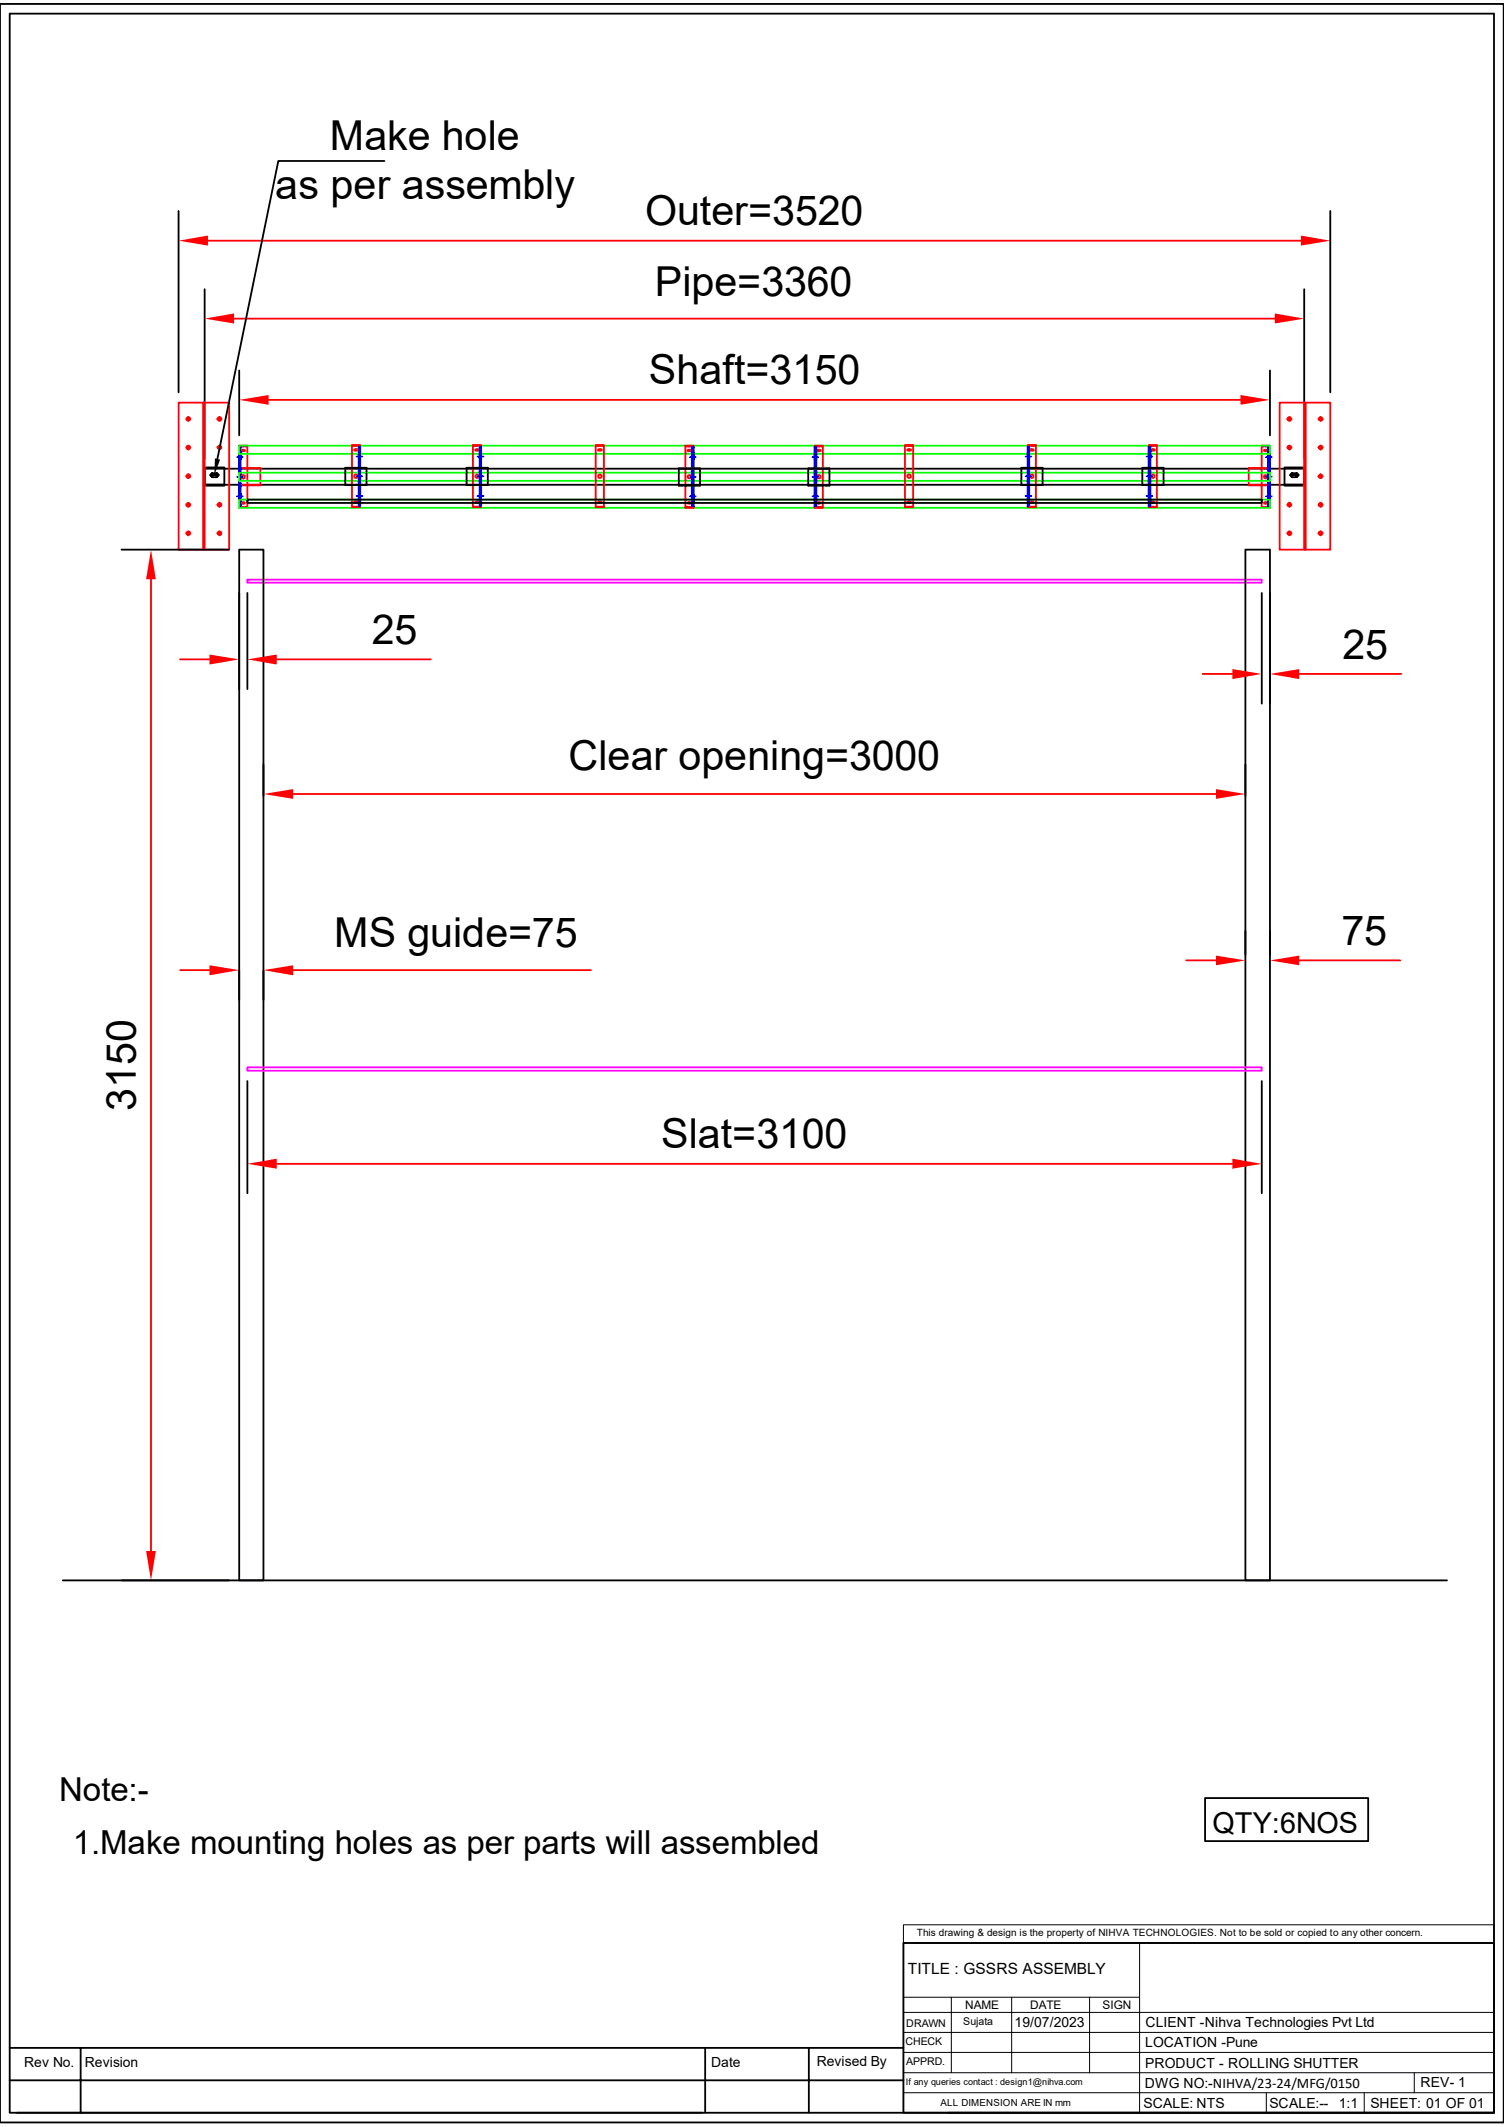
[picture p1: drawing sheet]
<svg xmlns="http://www.w3.org/2000/svg" width="210mm" height="297mm" viewBox="0 0 210 297" stroke-linecap="round" stroke-linejoin="round" font-family="sans-serif">
<path d="M28.6 40.4v23.7M182.1 40.4v23.7M28.6 65.4h153.5v2.3h-153.5z" fill="none" stroke="#000" stroke-width=".25"/>
<g fill="none" stroke="#f00" stroke-width=".25">
<path d="M32.7 44.5h145.3M33.4 62.2h1.1v8.7h-1.1zM33.4 65.4h3v2.4h-3zM33.4 70.8h.3M33.4 62.4h.3M33.4 67.7h.3M33.4 65.4h.3M33.7 70.2a.32 .32 0 0 1 .5 0 .32 .32 0 0 1-.5 0zM33.7 62.9a.32 .32 0 0 1 .5 0 .32 .32 0 0 1-.5 0zM33.7 70.2l.3 .1 .2-.1M33.7 62.9h.5M33.8 66.4h.3l.1 .2-.1 .2h-.1h-.2l-.1-.2z"/>
<path d="M33.8 70.8h.3M33.8 62.4h.3M33.9 67.7h.2M33.9 65.4h.2M34.2 70.8h.3M34.2 62.4h.3M34.3 67.7h.3M34.3 65.4h.3M34.7 67.7h.3M34.7 65.4h.3M35.1 67.7h.3M35.1 65.4h.3"/>
<path d="M35.6 67.7h.3M35.6 65.4h.3M36 67.7h.4M36 65.4h.4M174.4 67.7h.3M174.4 65.4h.3M174.4 65.4h2.9v2.4h-2.9zM174.8 67.7h.3M174.8 65.4h.3M175.3 67.7h.3M175.3 65.4h.3M175.7 67.7h.3"/>
<path d="M175.7 65.4h.3M176.1 67.7h.3M176.1 65.4h.3M176.2 62.2h1.1v8.7h-1.1zM176.2 70.8h.2M176.2 62.4h.2M176.5 70.2a.32 .32 0 0 1 .5 0 .32 .32 0 0 1-.5 0zM176.5 62.9a.32 .32 0 0 1 .5 0 .32 .32 0 0 1-.5 0zM176.5 70.2h.5M176.5 62.9h.5M176.6 67.7h.3M176.6 65.4h.3"/>
<path d="M176.6 66.4h.3l.1 .1-.1 .3h-.3l-.1-.3zM176.6 70.8h.3M176.6 62.4h.3M177 67.7h.3M177 65.4h.3M177 70.8h.3M177 62.4h.3"/>
</g>
<g fill="none" stroke="#00f" stroke-width=".25">
<path d="M33.1 69.3h.8M33.1 63.8h.8M33.1 66.6h.8M33.4 63.2h.2v-.7h-.2v8.2h.2v-.7M33.4 69.6h.2M33.4 69h.2M33.4 63.5h.2M33.4 64.1h.2M33.4 67.8h.2M33.4 65.3h.2M33.6 63.2v6.8h-.2M176.8 69.3h.8"/>
<path d="M176.8 63.8h.8M176.8 66.5h.8M177.1 63.2v6.8h.2M177.1 69.6h.2M177.1 69h.2M177.1 63.5h.2M177.1 64.1h.2M177.1 67.8h.2M177.1 65.3h.2M177.3 63.2h-.2v-.8h.2v8.3h-.2v-.7"/>
</g>
<path d="M33.4 62.2h143.9v1.2h-143.9zM33.4 69.8h143.9v1.1h-143.9zM33.4 66h143.9v1.1h-143.9z" fill="none" stroke="#0f0" stroke-width=".25"/>
<g fill="#f00">
<path d="M28.6 44.5l4.1-.7v1.4z"/>
<path d="M178 43.8l4.1 .7-4.1 .7z"/>
</g>
<g fill="none" stroke="#000" stroke-width=".25">
<path d="M28.6 65.3h2.7v2.4h-2.7zM28.6 67.7h2.7v.1h-2.7zM29.3 66.3h1.3M29.6 66.6l-.2-.3 .2-.2 .8 .1 .1 .1-.2 .3M29.6 66v.6h.7v-.6M33.4 76.8h3.4v143.9h-3.4zM48.2 65.3h3v2.4h-3zM48.2 65.4h.4M48.2 67.7h.4M48.7 65.4h.3M48.7 67.7h.3M49.1 65.4h.3"/>
<path d="M49.1 67.7h.3M49.6 65.4h.3M49.6 67.7h.3M50 65.4h.3M50 67.7h.3M50.4 65.4h.3M50.4 67.7h.3M50.9 65.4h.3M50.9 67.7h.3M65.2 65.3h2.9v2.4h-2.9zM65.2 65.4h.2M65.2 67.7h.2"/>
<path d="M65.6 65.4h.3M65.6 67.7h.3M66 65.4h.3M66 67.7h.3M66.5 65.4h.3M66.5 67.7h.3M66.9 65.4h.3M66.9 67.7h.3M67.4 65.4h.2M67.4 67.7h.2M67.8 65.4h.3M67.8 67.7h.3"/>
<path d="M94.8 65.4h2.9v2.4h-2.9zM94.8 67.7h.3M94.8 65.4h.3M95.2 67.7h.3M95.2 65.4h.3M95.7 67.7h.3M95.7 65.4h.3M96.1 67.7h.3M96.1 65.4h.3M96.6 67.7h.3M96.6 65.4h.3M97 67.7h.3"/>
<path d="M97 65.4h.3M97.5 67.7h.2M97.5 65.4h.2M112.9 65.4h2.9v2.4h-2.9zM112.9 67.7h.3M112.9 65.4h.3M113.3 67.7h.3M113.3 65.4h.3M113.7 67.7h.3M113.7 65.4h.3M114.2 67.7h.3M114.2 65.4h.3"/>
<path d="M114.6 67.7h.3M114.6 65.4h.3M115.1 67.7h.3M115.1 65.4h.3M115.5 67.7h.3M115.5 65.4h.3M142.6 65.3h3v2.4h-3zM142.6 65.4h.3M142.6 67.7h.3M143.1 65.4h.3M143.1 67.7h.3M143.5 65.4h.3"/>
<path d="M143.5 67.7h.3M143.9 65.4h.3M143.9 67.7h.3M144.4 65.4h.3M144.4 67.7h.3M144.8 65.4h.3M144.8 67.7h.3M145.2 65.4h.4M145.2 67.7h.4M159.5 65.3h3v2.4h-3zM159.5 65.4h.4M159.5 67.7h.4"/>
<path d="M160 65.4h.3M160 67.7h.3M160.4 65.4h.3M160.4 67.7h.3M160.9 65.4h.2M160.9 67.7h.2M161.3 65.4h.3M161.3 67.7h.3M161.7 65.4h.3M161.7 67.7h.3M162.1 65.4h.4M162.1 67.7h.4"/>
<path d="M173.9 76.8h3.4v143.9h-3.4zM179.4 65.3h2.7v2.4h-2.7zM179.4 67.7h2.7v.1h-2.7zM180.1 66.3h.9M180.4 66.6l-.2-.3 .1-.1 .8-.1 .2 .2-.2 .3M180.4 66v.6h.7v-.6M181.1 66.3h.1M181.1 66.3h.3M36.8 106.8v4.3M173.9 106.8v4.3"/>
</g>
<g fill="none" stroke="#f00" stroke-width=".25">
<path d="M24.9 56.2h7.1v20.6h-7.1zM26 58.5h.2M26.3 58.5h.1M26.3 58.2v.2M26.3 58.5v.3M26.4 58.5h.2M28.4 56.2v20.6M28.6 56.2v20.6M30.4 58.5h.2M30.6 58.5h.1M30.6 58.2v.2M30.6 58.5v.3"/>
<path d="M30.7 58.5h.2M178.7 56.2h7.1v20.6h-7.1zM179.8 58.5h.2M180 58.2v.2M180 58.5v.3M180 58.5h.1M180.1 58.5h.2M182.1 56.2v20.6M182.3 56.2v20.6M184.1 58.5h.6M184.4 58.2v.2M184.4 58.5h.1"/>
<path d="M184.4 58.5v.3M26 62.5h.2M26 66.5h.2M26 70.5h.2M26 74.5h.2M26.3 66.5h.1M26.3 62.5h.1M26.3 70.5h.1M26.3 62.2v.6M26.3 66.2v.2M26.3 66.5v.3M26.3 70.2v.6"/>
<path d="M26.3 74.2v.2M26.3 74.5v.3M26.3 74.5h.1M26.4 62.5h.2M26.4 66.5h.2M26.4 70.5h.2M26.4 74.5h.2M30.4 62.5h.2M30.4 70.5h.2M30.4 74.5h.2M30.6 74.5h.1M30.6 62.5h.1"/>
<path d="M30.6 70.5h.1M30.6 62.2v.6M30.6 70.2v.6M30.6 74.2v.2M30.6 74.5v.3M30.7 62.5h.2M30.7 70.5h.2M30.7 74.5h.2M49.1 62.1h1.2v8.7h-1.2zM49.1 70.7h.3M49.1 62.3h.3M49.4 70.1l.3-.1 .3 .1-.3 .2z"/>
<path d="M49.4 62.8l.3-.1 .3 .1-.3 .1zM49.5 70.1l.2 .1 .3-.1M49.5 66.3h.2h.2v.4l-.2 .1-.2-.1-.1-.2zM49.6 70.7h.3M49.6 62.3h.3M50 62.9l-.4-.1-.1 .1M50 70.7h.3M50 62.3h.3M66 62.1h1.2v8.7h-1.2zM66 70.7h.3M66 62.3h.3M66.4 70.1l.2 .1 .2-.1"/>
<path d="M66.4 70.1a.32 .32 0 0 1 .5 0 .32 .32 0 0 1-.5 0zM66.4 62.8a.32 .32 0 0 1 .5 0 .32 .32 0 0 1-.5 0zM66.5 70.7h.3M66.5 62.3h.3M66.8 62.9l-.3-.1-.1 .1M66.9 70.7h.3M66.9 62.3h.3M83.2 62.1h1.1v8.7h-1.1zM83.2 70.7h.3M83.2 62.3h.3M83.5 70.1l.3 .1 .2-.1M83.6 70.1l.2-.1 .2 .1-.2 .2-.2-.1z"/>
<path d="M83.6 66.3h.2h.1l.1 .2-.1 .2-.1 .1-.2-.1zM83.6 62.7h.2l.2 .1-.2 .1h-.2zM83.6 70.7h.3M83.6 62.3h.3M84 62.9l-.4-.1-.1 .1M84 70.7h.3M84 62.3h.3M95.7 62.2h1.2v8.7h-1.2zM95.7 70.8h.3M95.7 62.4h.3M96 70.2l.3-.1 .2 .1-.2 .2zM96 62.9l.3-.1 .2 .1-.2 .1z"/>
<path d="M96.1 70.2h.4M96.1 62.9h.4M96.1 66.4h.4v.4h-.4l-.1-.2zM96.1 70.8h.3M96.1 62.4h.3M96.6 70.8h.3M96.6 62.4h.3M113.7 62.2h1.2v8.7h-1.2zM113.7 70.8h.3M113.7 62.4h.3M114.1 70.2h.5M114.1 62.9h.5"/>
<path d="M114.1 70.1h.2l.3 .1-.3 .2-.2-.1zM114.1 66.4h.4l.1 .2-.1 .2h-.4zM114.1 62.8h.2l.3 .1-.3 .1h-.2zM114.2 70.8h.3M114.2 62.4h.3M114.6 70.8h.3M114.6 62.4h.3M126.4 62.1h1.1v8.7h-1.1zM126.4 70.7h.3M126.4 62.3h.3M126.7 70.1l.3 .1 .2-.1M126.7 62.9l.4-.1 .1 .1"/>
<path d="M126.7 70.1l.3-.1 .2 .1-.2 .2-.3-.1zM126.7 66.3h.3h.1l.1 .2-.1 .2-.1 .1-.3-.1zM126.7 62.7h.3l.2 .1-.2 .1h-.3zM126.8 70.7h.3M126.8 62.3h.3M127.2 70.7h.3M127.2 62.3h.3M143.5 62.1h1.2v8.7h-1.2zM143.5 70.7h.3M143.5 62.3h.3M143.8 70.1l.3-.1 .2 .1-.2 .2zM143.8 62.8l.3-.1 .2 .1-.2 .1z"/>
<path d="M143.8 70.1l.3 .1 .2-.1M143.8 62.9l.4-.1 .1 .1M143.9 66.3h.2h.2v.4l-.2 .1-.2-.1-.1-.2zM143.9 70.7h.3M143.9 62.3h.3M144.4 70.7h.3M144.4 62.3h.3M160.4 62.1h1.1v8.7h-1.1zM160.4 70.7h.3M160.4 62.3h.3M160.7 70.1a.32 .32 0 0 1 .5 0 .32 .32 0 0 1-.5 0zM160.7 62.8a.32 .32 0 0 1 .5 0 .32 .32 0 0 1-.5 0z"/>
<path d="M160.7 70.1l.3 .1 .2-.1M160.7 62.9l.4-.1 .1 .1M160.8 70.7h.3M160.8 62.3h.3M161.3 70.7h.2M161.3 62.3h.2M179.8 62.5h.2M179.8 70.5h.2M179.8 74.5h.2M180 62.5h.1M180 70.5h.1M180 62.2v.6"/>
<path d="M180 70.2v.6M180 74.2v.2M180 74.5v.3M180.1 74.5h-.1M180.1 62.5h.2M180.1 70.5h.2M180.1 74.5h.2M184.1 62.5h.6M184.1 66.5h.6M184.1 70.5h.6M184.1 74.5h.6M184.4 62.2v.6"/>
<path d="M184.4 66.2v.2M184.4 66.5h.1M184.4 66.5v.3M184.4 70.2v.6M184.4 74.2v.2M184.4 74.5h.1M184.4 74.5v.3M40.9 110.9h128.9"/>
<circle cx="26.3" cy="58.5" r=".25"/>
<circle cx="30.7" cy="58.5" r=".25"/>
<circle cx="180" cy="58.5" r=".25"/>
<circle cx="184.4" cy="58.5" r=".25"/>
<circle cx="26.3" cy="62.5" r=".25"/>
<circle cx="26.3" cy="70.5" r=".25"/>
<circle cx="26.3" cy="74.5" r=".25"/>
<circle cx="26.3" cy="66.5" r=".25"/>
<circle cx="30.7" cy="62.5" r=".25"/>
<circle cx="30.7" cy="70.5" r=".25"/>
<circle cx="30.7" cy="74.5" r=".25"/>
<circle cx="66.6" cy="66.5" r=".25"/>
<circle cx="161" cy="66.5" r=".25"/>
<circle cx="180" cy="62.5" r=".25"/>
<circle cx="180" cy="70.5" r=".25"/>
<circle cx="180" cy="74.5" r=".25"/>
<circle cx="184.4" cy="70.5" r=".25"/>
<circle cx="184.4" cy="62.5" r=".25"/>
<circle cx="184.4" cy="66.5" r=".25"/>
<circle cx="184.4" cy="74.5" r=".25"/>
</g>
<g fill="none" stroke="#00f" stroke-width=".25">
<path d="M49.8 69.3h.8M49.8 63.8h.8M49.8 66.5h.8M50.1 69.5h.2M50.1 69h.2M50.1 63.5h.2M50.1 64h.2M50.1 67.7h.2M50.1 65.2h.2M50.1 63.1h.2v-.7h-.2v8.2h.2v-.7M50.3 63.1v6.8h-.2M66.7 69.3h.8"/>
<path d="M66.7 63.8h.8M66.7 66.5h.8M67 63.1h.2v-.7h-.2v8.2h.2v-.7M67 69.5h.2M67 69h.2M67 63.5h.2M67 64h.2M67 67.7h.2M67 65.2h.2M67.2 63.1v6.8h-.2M96.4 69.3h.8M96.4 63.8h.8"/>
<path d="M96.4 66.6h.8M96.6 69.6h.3M96.6 69h.3M96.6 63.5h.3M96.6 64.1h.3M96.6 67.8h.3M96.6 65.3h.3M96.6 63.2h.3v-.8h-.3v8.3h.3v-.7M96.9 63.2v6.8h-.3M113.5 69.3h.8M113.5 63.8h.8M113.5 66.6h.8"/>
<path d="M113.7 69.6h.3M113.7 69h.3M113.7 63.5h.3M113.7 64.1h.3M113.7 67.8h.3M113.7 65.3h.3M113.7 63.2v6.8h.3M114 63.2h-.3v-.8h.3v8.3h-.3v-.7M143.2 69.3h.8M143.2 63.8h.8M143.2 66.5h.8M143.5 69.5h.2"/>
<path d="M143.5 69h.2M143.5 63.5h.2M143.5 64h.2M143.5 67.7h.2M143.5 65.2h.2M143.5 63.1v6.8h.2M143.7 63.1h-.2v-.7h.2v8.2h-.2v-.7M160.1 69.3h.8M160.1 63.8h.8M160.1 66.5h.8M160.4 63.1v6.8h.3M160.4 69.5h.3"/>
<path d="M160.4 69h.3M160.4 63.5h.3M160.4 64h.3M160.4 67.7h.3M160.4 65.2h.3M160.7 63.1h-.3v-.7h.3v8.2h-.3v-.7"/>
</g>
<path d="M34.5 80.9h141.7v.5h-141.7z" fill="none" stroke="#f0f" stroke-width=".25"/>
<g fill="#f00">
<path d="M36.8 110.9l4.1-.7v1.3z"/>
<path d="M169.8 110.2l4.1 .7-4.1 .6z"/>
</g>
<path d="M33.4 82.8v13.4M34.5 82.8v13.4" fill="none" stroke="#000" stroke-width=".25"/>
<path d="M25.1 92.1h4.2M38.7 92.1h21.5" fill="none" stroke="#f00" stroke-width=".25"/>
<g fill="#f00">
<path d="M29.3 91.4l4.1 .7-4.1 .7z"/>
<path d="M34.5 92.1l4.2-.7v1.4z"/>
</g>
<path d="M176.2 82.8v15.5M177.3 82.8v15.5" fill="none" stroke="#000" stroke-width=".25"/>
<path d="M167.9 94.1h4.2M181.4 94.1h14.3" fill="none" stroke="#f00" stroke-width=".25"/>
<g fill="#f00">
<path d="M172.1 93.4l4.1 .7-4.1 .7z"/>
<path d="M177.3 94.1l4.1-.7v1.4z"/>
</g>
<path d="M33.4 51.7v9.1M177.3 51.7v9.1" fill="none" stroke="#000" stroke-width=".25"/>
<path d="M37.5 55.8h135.7" fill="none" stroke="#f00" stroke-width=".25"/>
<g fill="#f00">
<path d="M33.4 55.8l4.1-.6v1.3z"/>
<path d="M173.2 55.2l4.1 .6-4.1 .7z"/>
</g>
<path d="M24.9 29.5v25.3M185.8 29.5v25.3M34.5 69.8h141.7v.4h-141.7z" fill="none" stroke="#000" stroke-width=".25"/>
<path d="M29 33.6h152.7" fill="none" stroke="#f00" stroke-width=".25"/>
<g fill="#f00">
<path d="M24.9 33.6l4.1-.7v1.4z"/>
<path d="M181.7 32.9l4.1 .7-4.1 .7z"/>
</g>
<path d="M0 .6h210v295.8h-210zM1.4 1.9h207.2v293.1h-207.2zM126.2 271.3h82.4v23.7h-82.4zM1.4 290.5h124.8M1.4 286h124.8M2.4 295h95.7M11.3 286v9M98.5 286v9M112.9 286v9M132.4 295h76.2" fill="none" stroke="#000" stroke-width=".25"/>
<g fill="none" stroke="#000" stroke-width=".14">
<path d="M126.2 268.8h82.4v2.5h-82.4zM126.2 271.3v23.7M126.2 278.9h32.9M127.6 271.3h31.5M132.8 278.9v10.5M141.3 278.9v10.5M152.1 278.9v10.5M208.6 271.3h-49.5v23.7M126.2 289.4h82.4M126.2 286.6h82.4M126.2 283.8h82.4M126.2 281h82.4"/>
<path d="M126.2 292.2h82.4M176.8 292.2v2.8M190.5 292.2v2.8M197.5 289.4v2.8"/>
</g>
<path d="M168.3 272.2h36.1v8h-36.1z" fill="#fff"/>
<path d="M17 76.8h15M17 220.7h15" fill="none" stroke="#000" stroke-width=".25"/>
<path d="M21.1 80.9v135.7" fill="none" stroke="#f00" stroke-width=".25"/>
<g fill="#f00">
<path d="M21.1 76.8l.7 4.1h-1.4z"/>
<path d="M20.4 216.6h1.4l-.7 4.1z"/>
</g>
<path d="M173.9 130v3.3M177.3 130v3.3M8.8 220.7h193.3" fill="none" stroke="#000" stroke-width=".25"/>
<path d="M165.7 134.1h4.1M181.4 134.1h14.1" fill="none" stroke="#f00" stroke-width=".25"/>
<g fill="#f00">
<path d="M169.8 133.4l4.1 .7-4.1 .7z"/>
<path d="M177.3 134.1l4.1-.7v1.4z"/>
</g>
<path d="M33.4 135.6v4M36.8 135.6v4" fill="none" stroke="#000" stroke-width=".25"/>
<path d="M25.1 135.5h4.2M40.9 135.5h41.6" fill="none" stroke="#f00" stroke-width=".25"/>
<g fill="#f00">
<path d="M29.3 134.8l4.1 .7-4.1 .7z"/>
<path d="M36.8 135.5l4.1-.7v1.4z"/>
</g>
<path d="M34.5 149.1h141.7v.4h-141.7z" fill="none" stroke="#f0f" stroke-width=".25"/>
<path d="M34.5 151v15.6M176.2 151v15.6" fill="none" stroke="#000" stroke-width=".25"/>
<path d="M38.7 162.5h133.4" fill="none" stroke="#f00" stroke-width=".25"/>
<g fill="#f00">
<path d="M34.5 162.5l4.2-.7v1.4z"/>
<path d="M172.1 161.8l4.1 .7-4.1 .7z"/>
</g>
<path d="M30 64l.7 .2-.8 2.1z" fill="#000"/>
<path d="M53.7 22.5h-14.8l-8.5 41.6M168.3 251.1h22.8v6h-22.8z" fill="none" stroke="#000" stroke-width=".25"/>
<g font-size="5.8">
<text x="46.1" y="20.9">Make hole</text>
<text x="38.4" y="27.8">as per assembly</text>
<text x="90.1" y="31.4">Outer=3520</text>
<text x="91.4" y="41.3">Pipe=3360</text>
<text x="90.6" y="53.7">Shaft=3150</text>
<text x="51.9" y="90">25</text>
<text x="187.4" y="92">25</text>
<text x="79.4" y="107.6">Clear opening=3000</text>
<text x="187.3" y="132">75</text>
<text x="46.7" y="132.2">MS guide=75</text>
<text x="19" y="155.1" transform="rotate(-90 19 155.1)">3150</text>
<text x="92.3" y="160.4">Slat=3100</text>
</g>
<g font-size="4.6">
<text x="8.3" y="251.5">Note:-</text>
<text x="10.2" y="258.9">1.Make mounting holes as per parts will assembled</text>
</g>
<text font-size="4" x="169.3" y="255.9">QTY:6NOS</text>
<text font-size="2.2" x="126.7" y="275.7">TITLE : GSSRS ASSEMBLY</text>
<g font-size="1.9">
<text x="141.6" y="283">19/07/2023</text>
<text x="159.9" y="285.9">LOCATION -Pune</text>
<text x="159.9" y="283.1">CLIENT -Nihva Technologies Pvt Ltd</text>
<text x="3.4" y="288.7">Rev No.</text>
<text x="11.9" y="288.7">Revision</text>
<text x="99.3" y="288.7">Date</text>
<text x="114" y="288.5">Revised By</text>
<text x="159.9" y="291.5">DWG NO:-NIHVA/23-24/MFG/0150</text>
<text x="159.9" y="288.7">PRODUCT - ROLLING SHUTTER</text>
<text x="198.4" y="291.5">REV- 1</text>
<text x="159.7" y="294.3">SCALE: NTS</text>
<text x="177.2" y="294.3">SCALE:--</text>
<text x="186.9" y="294.3">1:1</text>
<text x="191.4" y="294.3">SHEET: 01 OF 01</text>
</g>
<g font-size="1.7">
<text x="134.8" y="280.6">NAME</text>
<text x="143.8" y="280.6">DATE</text>
<text x="154" y="280.5">SIGN</text>
</g>
<g font-size="1.5">
<text x="126.4" y="285.5">CHECK</text>
<text x="126.5" y="283">DRAWN</text>
<text x="134.5" y="282.7">Sujata</text>
<text x="126.5" y="288.3">APPRD.</text>
</g>
<g font-size="1.4">
<text x="128" y="270.3">This drawing &amp; design is the property of NIHVA TECHNOLOGIES. Not to be sold or copied to any other concern.</text>
<text x="131.3" y="294.1">ALL DIMENSION ARE IN mm</text>
</g>
<text font-size="1.3" x="126.5" y="291.2">If any queries contact : design1@nihva.com</text>
</svg>
